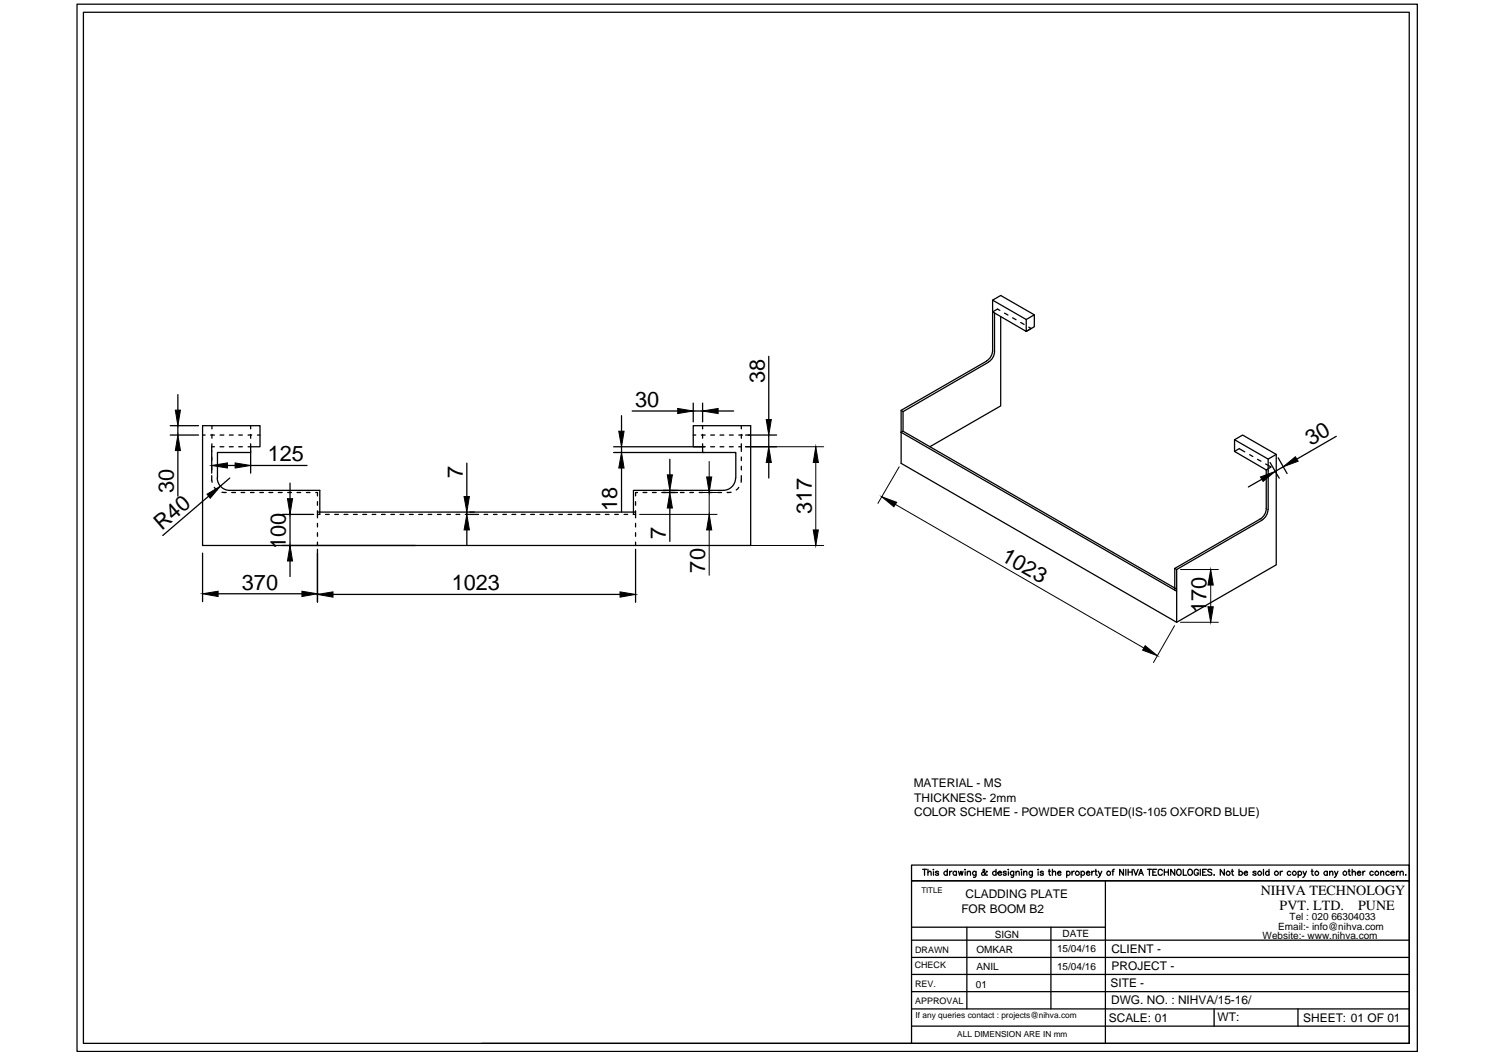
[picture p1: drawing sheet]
<svg xmlns="http://www.w3.org/2000/svg" width="297mm" height="210mm" viewBox="0 0 297 210" stroke-linecap="round" stroke-linejoin="round" font-family="sans-serif">
<!-- layer: 0 -->
<g fill="none" stroke="#000" stroke-width=".25">
<path d="M15.3 .8h266.7v208.4h-266.7zM16.6 2.4h263.8v205.2h-263.8zM197.5 59.7v10M35.4 78.5v3.1M153 70.9v12.6M196.3 71.9l-17 9.7v4.4M196.6 72.1l-16.9 9.8v3.9l-.4 .2M197.5 69.7a2.48 2.48 0 0 1-1.3 2.1M197.9 69.9a2.48 2.48 0 0 1-1.3 2.1M197.9 62.3v7.6M198.9 61.8l-.4-.3-1 .5 6.7 3.9v-2.3l-6.7-3.9 1.6-.9 6.7 3.8M199.1 63v17.8l-14.1 8.1"/>
<path d="M199.9 62.3l.6 .4M201.5 63.2l.6 .4M203.1 64.2l.7 .3M204.2 63.6l1.6-1v2.4l-1.6 .9 .9-.6-.4-.2M33.9 86.6h5.6M33.9 84.7h5.6M35.4 84.7v1.9M35.4 89.6v9.1M40.3 86.6h.5M41.5 98.7l-9.1 7.8M41.9 86.6h.8M42.1 88.9h.6"/>
<path d="M42.1 88.9v5.2M42.1 94.6l.1 1.4M42.2 84.7v.6M42.2 86.4v.8M42.2 88.3l-.1 .6M42.6 97l.6 .5M43.2 95.1a2.48 2.48 0 0 0 2.5 2.5h17.9v4.7h-.4M43.8 88.9h.7M43.8 86.6h.7M44.2 97.9l.8 .1M45.3 92.6h1.5M45.6 88.9h.8"/>
<path d="M45.6 86.6h.8M45.7 95.1l-1.8 1.6M46.1 98h.8M47.5 88.9h.7M47.5 86.6h.7M48 98h.7M49.4 88.9h2.3v-4.2h-11.4v23.8h22.9v-.6M49.4 86.6h.7M49.8 98h.7M49.9 88.3v1.7h-6.6v5.1M49.9 84.7v.6M49.9 86.4v.8"/>
<path d="M49.9 89.7v4.4M49.9 92.6h11.2M51.2 86.6h.5M51.7 98h.7M53.5 98h.8M55.4 98h.7M57.2 98h.8M57.7 96.1v3.1M59.1 98h.7M61 98h.7M62.8 98h.4v.7M63.2 99.8v.7"/>
<path d="M92.9 92.1v6.7M122.1 88.9h18.1M122.1 90h18.1M123.7 82.7v3.1M123.7 88.9v1.1M123.7 93.1v8.8M125.8 81.8h9M126.4 99.8v.7M126.8 98h-.4v.7M127.9 98h.8M129.8 98h.8M131.7 98h3.1"/>
<path d="M132 97.6h2.8M133.3 91.4v3.1M133.3 97.6v.4M135.4 98h.7M137.2 98h.8M137.9 86.6h.5M137.9 80.2v3.7M137.9 81.8h1.9M139.1 98h.7M139.5 86.6h.8M139.8 88.3v1.7h6.6v5.1M139.8 80.2v3.7"/>
<path d="M139.8 84.7v.6M139.8 86.4v.8M140.3 88.9h-2.4v-4.2h11.5v23.8h-23v-.6M140.9 98h.8M141.4 88.9h.8M141.4 86.6h.8M142.8 98h.8M142.9 81.8h3.1M143.3 88.9h.7M143.3 86.6h.7M145.1 88.9h.8M145.1 86.6h.8"/>
<path d="M145.5 97.9l-.8 .1M146.3 95.1a2.48 2.48 0 0 1-2.4 2.5h-17.9v4.7M147 97l-.5 .5M147 88.9h.5M147 86.6h.7M147.5 84.7v.6M147.5 86.4v.8M147.5 88.3v1.5M147.5 90.9v.7M147.5 92.8v.7M147.5 94.6l-.1 1.4M148.3 88.9h6.2"/>
<path d="M148.3 86.6h6.2M153 86.6v2.3M153 92v3.1M179.3 86v6.2l54.8 31.6 19.8-11.4v-22M179.3 86l54.8 31.6v6.2M179.3 81.6l.4 .3M179.7 85.8l54.4 31.4M245.6 87.5l6.7 3.8 1.6-.9-6.7-3.8-1.6 .9v2.3l6.3 3.7M245.6 89.8l.9-.5 1.2 .6M248.6 90.5l.7 .3M250.2 91.4l.7 .4M251 95.4l-2.6 1.5"/>
<path d="M251.8 92.3l1.1 .6-1 .6M251.9 93.5v7.7M252.3 91.3v10.1M252.7 92l1.8 3.2M254.3 91.1l1.8 3.1M255.3 92.9l-1.6 .9M265.9 86.8l-7.9 4.5M40.3 110.1v9.6M43.4 118.1h16.7M56.1 108.5h70.3M56.1 102.3h6.3M57.7 102.3v6.2"/>
<path d="M57.7 111.6v3.1M63.2 101.6v1.4M63.2 104.1v.7M63.2 106v.7M63.2 109.3v10.5M63.2 101.9h63.2M64.8 102.3h.7M66.3 118.3h57.1M66.6 102.3h.8M68.5 102.3h.7M70.3 102.3h.8M72.2 102.3h.7"/>
<path d="M74 102.3h.8M75.9 102.3h.7M77.8 102.3h.7M79.6 102.3h.7M81.4 102.3h.8M83.3 102.3h.8M85.2 102.3h.7M87 102.3h.8M88.9 102.3h.7M90.7 102.3h.8M92.6 102.3h.7M92.9 101.9v.4"/>
<path d="M92.9 105.4v3.1M93.5 102.3h1.7M96.3 102.3h.7M98.2 102.3h.7M100 102.3h.8M101.9 102.3h.7M103.7 102.3h.8M105.6 102.3h.7M107.4 102.3h.8M109.3 102.3h.7M111.2 102.3h.7M113 102.3h.7"/>
<path d="M114.9 102.3h.7M116.7 102.3h.8M118.6 102.3h.7M120.4 102.3h.8M122.3 102.3h.7M124.2 102.3h.7M126 102.3h.4v.7M126.4 101.6v.7M126.4 104.1v.7M126.4 106v.7M126.4 109.3v10.5M133.3 101.1v6.6"/>
<path d="M233.7 113.1l.4 .2M233.7 113.1v4.3M250.7 103.3l-17 9.8M251.1 103.5l-17 9.8v4.3M251.9 101.1a2.48 2.48 0 0 1-1.2 2.2M252.3 101.4a2.48 2.48 0 0 1-1.3 2.1M183.6 173h.8M183.9 173v1.1M184.6 173.6l.3-.3 .3 .1 .1 .7M184.6 173v1.1M185.7 173v.1zM185.7 173.4v.7"/>
<path d="M186.7 173.5l-.2-.2-.4 .2 .6 .3v.3h-.3l-.3-.1M188.5 173.5a.38 .38 0 0 0-.6 0 .38 .38 0 0 0 0 .5 .38 .38 0 0 0 .6 0M188.5 173v1.1M188.9 173.3v.8M189.4 173.3l-.4 .2-.1 .2M190.3 173.5a.38 .38 0 0 0-.6 0 .38 .38 0 0 0 0 .5 .38 .38 0 0 0 .6 0M190.3 173.3v.8M190.7 173.3l.2 .8 .3-.8 .2 .8 .2-.8M191.9 173h.2zM192 173.4v.7M192.4 173.6l.3-.3 .3 .1 .1 .7M192.4 173.3v.8"/>
<path d="M194.2 173.3v1l-.3 .3-.2-.1M194.2 173.5a.38 .38 0 0 0-.6 0 .38 .38 0 0 0 0 .5 .38 .38 0 0 0 .6 0M196.4 173.5l-.1-.2a.75 .75 0 0 1-1 .8v-.4l.6-.4-.2-.3-.1 .1v.3l.5 .7h.3M198.2 173.5a.38 .38 0 0 0-.6 0 .38 .38 0 0 0 0 .5 .38 .38 0 0 0 .6 0M198.2 173v1.1M198.5 173.7h.8a.39 .39 0 0 0-.6-.3 .39 .39 0 0 0-.1 .6 .39 .39 0 0 0 .5 .1l.2-.1M200.2 173.5l-.2-.2-.4 .2 .6 .3v.3h-.4l-.2-.1M200.6 173v.1zM200.6 173.4v.7M201.7 173.3l-.1 1.1-.1 .2-.3-.1M201.7 173.5a.38 .38 0 0 0-.6 0 .38 .38 0 0 0 0 .5 .38 .38 0 0 0 .6 0M202.1 173.6l.3-.3 .3 .1 .1 .7"/>
<path d="M202.1 173.3v.8M203.2 173h.1zM203.2 173.4v.7M203.7 173.6l.3-.3 .3 .1v.7M203.7 173.3v.8M205.4 173.3v1l-.3 .3-.2-.1M205.4 173.5a.38 .38 0 0 0-.6 0 .38 .38 0 0 0 0 .5 .38 .38 0 0 0 .6 0M206.5 173v.1zM206.5 173.4v.7M207.6 173.5l-.3-.2-.3 .2 .5 .3v.3h-.3l-.2-.1M208.6 173.3h.4M208.7 173v.9l.3 .2"/>
<path d="M209.4 173.6l.3-.3 .3 .1v.7M209.4 173v1.1M210.4 173.7h.7a.34 .34 0 0 0-.4-.4 .34 .34 0 0 0-.3 .4l.2 .4h.3l.2-.1M212.2 173.5a.38 .38 0 0 1 .6 0 .38 .38 0 0 1 0 .5 .38 .38 0 0 1-.6 0M212.2 173.3v1.3M213.3 173.3v.8M213.7 173.3l-.3 .1-.1 .3M215.1 173.5a.38 .38 0 0 1 .6 0 .38 .38 0 0 1 0 .5 .38 .38 0 0 1-.6 0M215.1 173.3v1.3M216.2 173.7h.6a.39 .39 0 0 0-.5-.3 .39 .39 0 0 0-.2 .6 .39 .39 0 0 0 .6 .1l.1-.1M217.2 173.3v.8M217.7 173.3l-.4 .2-.1 .2"/>
<path d="M217.8 173.3h.4M218 173l.1 1.1h.2M218.5 173.3l.4 .8 .3-.8M218.9 174.1l-.4 .5M219.9 175.2v32.4M221.2 173.3h.4M221.7 173h-.3v1.1M223.5 173v1.1l-.7-1.1v1.1M224 173v1.1M224.5 173v1.1M224.5 173.5h.8M225.3 173v1.1"/>
<path d="M225.6 173l.4 1.1 .4-1.1M226.6 174.1l.4-1.1 .5 1.1M226.7 173.8h.6M228.3 173h.8M228.7 173v1.1M229.4 173.5h.4M230.1 173h-.7v1.1h.7M231.3 173.3a.48 .48 0 0 0-.7-.3 .48 .48 0 0 0-.2 .7 .44 .44 0 0 0 .4 .4 .44 .44 0 0 0 .5-.2M231.6 173.5h.9M231.6 173v1.1M232.5 173v1.1M233.7 173v1.1l-.8-1.1v1.1"/>
<path d="M234.3 173a.56 .56 0 0 1 .7 .6 .56 .56 0 0 1-.7 .5l-.2-.4zM235.4 173v1.1h.7M236.4 173.1a.52 .52 0 0 1 .9 .5 .52 .52 0 0 1-.9 .4l-.1-.3zM238.4 173.3a.48 .48 0 0 0-.6-.3 .48 .48 0 0 0-.2 .7 .43 .43 0 0 0 .4 .5 .43 .43 0 0 0 .4-.5h-.3M238.8 173v1.1M239.3 173.5h.4M240 173h-.7v1.1h.7M241.1 173.1l-.3-.1-.5 .1 .1 .3 .6 .3v.4h-.4l-.3-.1M241.6 174.1h.1M243.6 173v1.1l-.8-1.1v1.1M245 173.3h.4M245.2 173v.9l.2 .2"/>
<path d="M246.5 173.5a.38 .38 0 0 1 .6 0 .38 .38 0 0 1 0 .5 .38 .38 0 0 1-.6 0M246.5 173v1.1M247.5 173.7h.7a.34 .34 0 0 0-.3-.4 .34 .34 0 0 0-.4 .4l.2 .4h.3l.2-.1M249.9 173.5l-.2-.2-.4 .2 .6 .3v.3h-.4l-.2-.1M251.4 173v1.1M252.5 173.5a.38 .38 0 0 0-.6 0 .38 .38 0 0 0 0 .5 .38 .38 0 0 0 .6 0M252.5 173v1.1M254.7 173.3v.8M255.2 173.3l-.4 .2-.1 .2M256.8 173.5a.38 .38 0 0 0-.6 0 .38 .38 0 0 0 0 .5 .38 .38 0 0 0 .6 0M258.3 173.5a.38 .38 0 0 1 .5 0 .38 .38 0 0 1 0 .5 .38 .38 0 0 1-.5 0M258.3 173.3v1.3"/>
<path d="M259.2 173.3l.4 .8 .3-.8M259.6 174.1l-.4 .5M260.9 173.3h.4M261 173v.9l.3 .2M264.1 173.5a.38 .38 0 0 0-.6 0 .38 .38 0 0 0 0 .5 .38 .38 0 0 0 .6 0M264.1 173.3v.8M264.5 173.6l.3-.3 .3 .1 .1 .7M264.5 173.3v.8M265.5 173.3l.4 .8 .3-.8M265.9 174.1l-.4 .5M268.2 173.3h.4M268.4 173v1.1h.3"/>
<path d="M269 173.6l.5-.3 .2 .3v.5M269 173v1.1M270 173.7h.7a.39 .39 0 0 0-.5-.3 .39 .39 0 0 0-.2 .6 .39 .39 0 0 0 .6 .1l.1-.1M271.1 173.3v.8M271.6 173.3l-.4 .2-.1 .2M273.2 173.5a.38 .38 0 0 0-.5 0 .38 .38 0 0 0 0 .5 .38 .38 0 0 0 .5 0M274.7 173.6l.3-.3 .3 .1v.7M274.7 173.3v.8M276.4 173.5a.38 .38 0 0 0-.6 0 .38 .38 0 0 0 0 .5 .38 .38 0 0 0 .6 0M276.7 173.7h.7a.39 .39 0 0 0-.5-.3 .39 .39 0 0 0-.2 .5 .39 .39 0 0 0 .5 .2l.2-.1M277.8 173.3v.8M278.3 173.3l-.4 .2-.1 .2"/>
<path d="M278.6 173.6l.2-.3 .3 .1 .1 .7M278.6 173.3v.8M279.7 174.1h.1M181.4 197.3h99M181.4 193.9h99M181.4 190.5h99M181.4 187.1h99M181.4 184.5h38.5M192.4 184.5v16.2M209.1 184.5v16.2M95.8 207.6h184.6M181.4 207.6v-32.4h99h-99v-3.1h99v35.5"/>
<path d="M181.4 200.7h99M181.4 204.2h99M241.6 200.7v3.5M258.2 200.7v3.5"/>
<circle cx="214.4" cy="173.7" r=".4"/>
<circle cx="220.6" cy="173.7" r=".4"/>
<circle cx="244.3" cy="173.7" r=".39"/>
<circle cx="250.6" cy="173.7" r=".39"/>
<circle cx="253.9" cy="173.7" r=".4"/>
<circle cx="257.5" cy="173.7" r=".39"/>
<circle cx="262" cy="173.7" r=".4"/>
<circle cx="267.6" cy="173.7" r=".4"/>
<circle cx="273.9" cy="173.7" r=".4"/>
</g>
<g fill="#000" stroke="#000" stroke-width=".2">
<path d="M34.9 81.6h1l-.5 3.1zM35.4 86.6l.5 3h-1zM41.2 98.3l2.7-1.6-2.1 2.4zM42.1 92.6l3.2-.5v1zM46.8 92.1l3.1 .5-3.1 .5zM57.2 99.2h1l-.5 3.1zM92.3 98.8h1.1l-.5 3.1zM123.1 85.8h1.1l-.5 3.1zM123.7 90l.5 3.1h-1.1zM132.8 94.5h1l-.5 3.1zM134.8 81.3l3.1 .5-3.1 .5zM140.6 94.9h1l-.5 3.1z"/>
<path d="M139.8 81.8l3.1-.5v1zM153 88.9l.5 3.1h-1.1zM152.4 83.5h1.1l-.5 3.1zM162.3 88.9l.5 3.1h-1zM175.4 98.8l3 1.1-.6 .9zM250.8 94.9l2.9-1.1-2.4 2zM255.3 92.9l2.4-2 .6 .9zM40.3 118.1l3.1-.5v1.1zM57.7 108.5l.5 3.1h-1zM60.1 117.6l3.1 .5-3.1 .6zM63.2 118.3l3.1-.5v1zM92.9 102.3l.5 3.1h-1.1z"/>
<path d="M123.4 117.8l3 .5-3 .5zM133.3 98l.5 3.1h-1zM141.1 102.3l.5 3.1h-1zM161.8 105.4h1l-.5 3.1zM240.9 113.3l.5 3.1h-1.1zM227.8 128.5l2.5 2-3-1.1zM240.3 120.7h1.1l-.5 3.1z"/>
</g>
<g fill="none" stroke="#000" stroke-width=".2">
<path d="M139.3 98h3.4M141.1 91.8v3.1M141.1 98v4.3M148.3 88.9h15.6M162.3 92v13.4M178.9 92.9l-4.2 7.2M127.3 102.3h15.4M141.1 105.4v9.1M148.3 108.5h15.6M178.1 100.4l49.5 28.5M234.9 113.3h7.5M240.9 116.4v4.3"/>
<path d="M233.7 124.5l-4.2 7.3M234.9 123.8h7.5"/>
</g>
<g font-size="4.3">
<text x="152.1" y="76.3" transform="rotate(-90 152.1 76.3)">38</text>
<text x="126.4" y="80.9">30</text>
<text x="260.8" y="88.8" transform="rotate(-30 260.8 88.8)">30</text>
<text x="53.3" y="91.8">125</text>
<text x="92.1" y="95.2" transform="rotate(-90 92.1 95.2)">7</text>
<text x="34.6" y="98.1" transform="rotate(-90 34.6 98.1)">30</text>
<text x="122.8" y="101.6" transform="rotate(-90 122.8 101.6)">18</text>
<text x="32.2" y="105.6" transform="rotate(-41 32.2 105.6)">R40</text>
<text x="132.5" y="107.2" transform="rotate(-90 132.5 107.2)">7</text>
<text x="161.5" y="102.3" transform="rotate(-90 161.5 102.3)">317</text>
<text x="56.9" y="109.2" transform="rotate(-90 56.9 109.2)">100</text>
<text x="140.3" y="113.9" transform="rotate(-90 140.3 113.9)">70</text>
<text x="199" y="111.4" transform="rotate(30 199 111.4)">1023</text>
<text x="48.1" y="117.3">370</text>
<text x="89.9" y="117.5">1023</text>
<text x="240" y="121.9" transform="rotate(-90 240 121.9)">170</text>
</g>
<g font-size="2.8">
<text x="250.8" y="178.1">NIHVA TECHNOLOGY</text>
<text x="254.6" y="181">PVT. LTD.</text>
<text x="270.2" y="181">PUNE</text>
</g>
<g font-size="2.4">
<text x="181.8" y="156.6">MATERIAL - MS</text>
<text x="181.9" y="159.5">THICKNESS- 2mm</text>
<text x="181.9" y="162.4">COLOR SCHEME - POWDER COATED(IS-105 OXFORD BLUE)</text>
<text x="192.1" y="178.7">CLADDING PLATE</text>
<text x="191.3" y="181.6">FOR BOOM B2</text>
<text x="221.1" y="189.6">CLIENT -</text>
<text x="220.9" y="196.4">SITE -</text>
<text x="221.1" y="193">PROJECT -</text>
<text x="220.6" y="203.3">SCALE: 01</text>
<text x="221.1" y="199.8">DWG. NO. : NIHVA/15-16/</text>
<text x="242.2" y="203.2">WT:</text>
<text x="259.3" y="203.3">SHEET: 01 OF 01</text>
</g>
<g font-size="2">
<text x="254.3" y="184.9">Email:- info@nihva.com</text>
<text x="256.6" y="183">Tel : 020 66304033</text>
<text x="194.3" y="189.5">OMKAR</text>
<text x="197.9" y="186.5">SIGN</text>
<text x="210.3" y="189.4">15/04/16</text>
<text x="211.4" y="186.5">DATE</text>
<text x="251.2" y="186.8">Website:- www.nihva.com</text>
<text x="194.1" y="196.5">01</text>
<text x="194.3" y="192.9">ANIL</text>
<text x="210.3" y="192.9">15/04/16</text>
</g>
<g font-size="1.8">
<text x="182.1" y="189.5">DRAWN</text>
<text x="182" y="192.5">CHECK</text>
<text x="182.1" y="196.3">REV.</text>
<text x="182.1" y="199.8">APPROVAL</text>
</g>
<g font-size="1.7">
<text x="182.2" y="202.5">If any queries contact : projects@nihva.com</text>
<text x="190.5" y="206.4">ALL DIMENSION ARE IN mm</text>
</g>
<text font-size="1.6" x="183.3" y="177.6">TITLE</text>
</svg>
